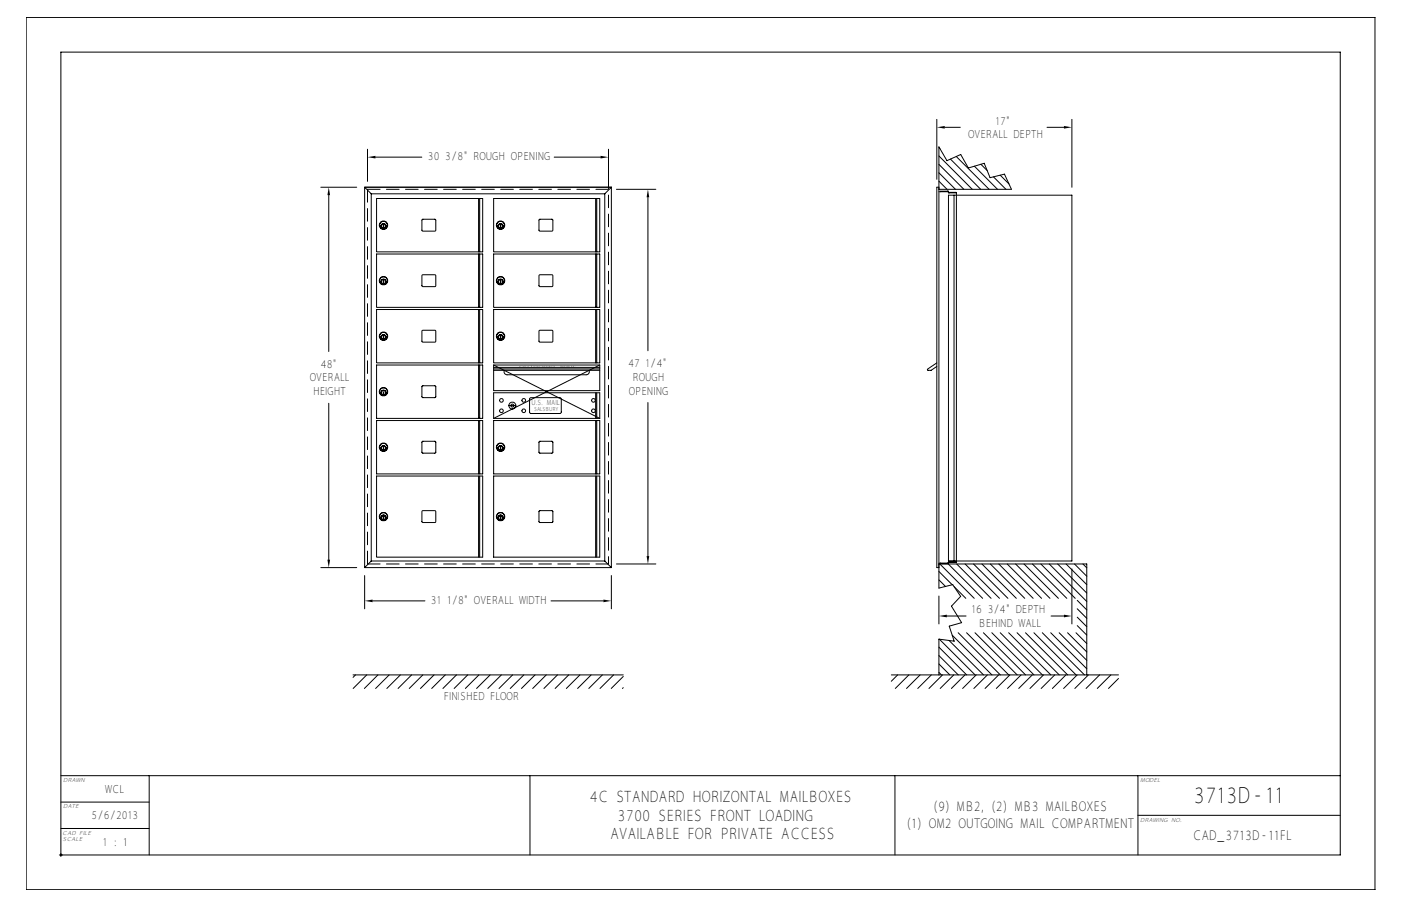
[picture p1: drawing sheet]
<svg xmlns="http://www.w3.org/2000/svg" width="432mm" height="279mm" viewBox="0 0 432 279" stroke-linecap="round" stroke-linejoin="round" font-family="sans-serif">
<g fill="none" stroke="#000" stroke-width=".31">
<path d="M8.1 5.4h415.7v269h-415.7zM288.7 36.8v18.5M291.2 39.3h4.8M322.7 39.3h5.2M330.4 36.8v20.9M98.9 57.7h11M113.3 46v9.9M113.3 58.4h.1M114.4 59.8v113.2M114.4 59.8h72M115.7 48.5h14.3M170.8 48.5h14.3"/>
<path d="M186.4 59.8v113.2M187.5 46v9.9M188.4 57.7h-76v117.3M188.4 57.7h-76l2 2.1M188.4 57.7v117.3M188.4 57.7l-2 2.1M190 58.4h12.1M289.4 55.9l2.5 2.5M289.4 53.3l5.1 5.1M289.4 50.7l7.7 7.7M289.4 48.1l10.3 10.3M289.4 45.5l.3 .3"/>
<path d="M289.4 57.7h-.7v117.3h.7M289.4 58.4h22.3l-2.1-4.7-4.4 1.1-1.9-4.4-4.8 1.4-2.4-4.2-4.2 1.9-2.5-4.2v136.1l4.2-1.1 2.5 3.6-2.9 3 3.2 5.1-3.8 1.1 1.5 4.6-4.7-.6v11M289.9 59.1v-.1h2.4v.5h2.5v113.8h-2.5v.5l-2.9-.1M292 59v.1M292 59v.1h-2.6M292.6 59.5v-.2h2.1v.2M292.9 49.1l9.4 9.3M294.7 48.3l10.1 10.1M300.3 51.3l7.1 7.1M302.3 50.7l2 1.9M306.2 54.5l3.8 3.9M308.3 54l2.7 2.7"/>
<path d="M101.3 60.2v48.2M116.1 78.3h32.7v16.5h-32.7zM116.1 61.2h32.7v16.5h-32.7zM118.1 69.5l.2 .7zM130.1 67.7h4.1v3.5h-4.1zM147.5 61.2v16.5M147.5 78.3v16.5M147.8 61.2v16.5M147.8 78.3v16.5M152.1 61.2h32.7v16.5h-32.7zM152.1 78.3h32.7v16.5h-32.7zM154.2 69.5l.2 .7z"/>
<path d="M166.2 67.7h4.1v3.5h-4.1zM183.6 61.2v16.5M183.6 78.3v16.5M183.9 61.2v16.5M183.9 78.3v16.5M199.7 60.8v47.4M292.3 60.2h38.1v112.8h-38.1zM294 60.2v112.8M116.1 95.5h32.7v16.4h-32.7zM118.1 86.6l.2 .7zM130.1 84.8h4.1v3.5h-4.1zM147.5 95.5v16.4"/>
<path d="M147.8 95.5v16.4M152.1 95.5h32.7v16.4h-32.7zM154.2 86.6l.2 .7zM166.2 84.8h4.1v3.5h-4.1zM183.6 95.5v16.4M183.9 95.5v16.4M116.1 112.6h32.7v16.4h-32.7zM118.1 103.7l.2 .8zM130.1 119.1h4.1v3.4h-4.1zM130.1 101.9h4.1v3.5h-4.1zM147.5 112.6v16.4M147.8 112.6v16.4"/>
<path d="M152.1 112.6v7.9h32.7v-7.9M152.1 112.6l32.7 16.4M152.1 112.6h32.7M152.1 113.3h32.7M152.1 114.2h32.7M152.1 113.8h32.7M154.2 103.7l.2 .8zM155.4 114.2a.95 .95 0 0 0 .9 1.4h24.4a.95 .95 0 0 0 .8-1.4M166.2 101.9h4.1v3.5h-4.1zM184.8 112.6l-32.7 16.4M288.7 111.9l-2.9 2.2 1.2 .1 1.7-1.2M101.3 124.4v48.2"/>
<path d="M116.1 129.7h32.7v16.4h-32.7zM118.1 120.8l.2 .8zM118.1 138l.2 .7zM130.1 136.2h4.1v3.5h-4.1zM147.5 129.7v16.4M147.8 129.7v16.4M152.1 129v-7.9h32.7v7.9M152.1 129.7h32.7v16.4h-32.7zM152.1 129h32.7M154.2 138l.2 .7zM156.8 125.1h2.2a1.07 1.07 0 0 0-1.5-1 1.07 1.07 0 0 0-.3 1.8 1.07 1.07 0 0 0 1.7-.5l.1-.3M163.4 122.8l9.3-.1 .3 .4v4.1l-.5 .3h-9l-.3-.5z"/>
<path d="M166.2 136.2h4.1v3.5h-4.1zM183.6 121.1v7.9M183.6 129.7v16.4M183.9 121.1v7.9M183.9 129.7v16.4M199.7 124.1v47.4M116.1 146.8h32.7v25h-32.7zM117.7 159.3h1M118.1 159.4v.7l.2-.7M118.2 158.8v1M130.1 157.6h4.1v3.5h-4.1zM147.5 146.8v25"/>
<path d="M147.8 146.8v25M152.1 146.8h32.7v25h-32.7zM153.8 159.3h1M154.2 159.4l.2 .7zM154.3 158.8v1M166.2 157.6h4.1v3.5h-4.1zM183.6 146.8v25M183.9 146.8v25M98.9 175h11M112.4 175h76M112.4 177.5v10.3M113.3 173.9h.1"/>
<path d="M114.4 173h72M114.4 173l-2 2M186.4 173l2 2M188.4 177.5v10.3M190 173.9h12.1M289.4 173.9h45.6v34.2M289.4 178.8l2 2.1M289.4 176.2l4.1 4.1M289.7 173.9l10.6 10.6M289.9 173.7v.1h2.1v-.1M292.3 173.9l10.6 10.6M292.6 173.3v.2h2.1v-.2"/>
<path d="M294.9 173.9l10.6 10.6M297.5 173.9l10.6 10.6M300 173.9l10.6 10.6M302.6 173.9l10.6 10.6M305.2 173.9l10.6 10.6M307.8 173.9l10.6 10.6M310.4 173.9l10.6 10.6M313 173.9l10.6 10.6M315.6 173.9l10.6 10.6M318.2 173.9l10.6 10.6M320.8 173.9l10.6 10.6M323.4 173.9l11.6 11.6"/>
<path d="M326 173.9l9 9M328.6 173.9l6.4 6.4M330.4 175.5v16.9M331.2 173.9l3.8 3.8M333.8 173.9l1.2 1.2M114.8 185.3h16.2M169.8 185.3h16.2M289.4 199.6l8.5 8.5M289.4 183.8v8.6M289.5 197.1l11 11M291.8 190h5.9M292.5 197.5l10.6 10.6"/>
<path d="M293.5 195.9l12.2 12.2M294 180.9l3.7 3.6M295.3 195.1l13 13M297.9 195.1l13 13M300.5 195.1l13 13M303.1 195.1l13 13M305.7 195.1l13 13M308.3 195.1l13 13M310.9 195.1l13 13M313.5 195.1l13 13M316.1 195.1l13 13M318.7 195.1l13 13"/>
<path d="M321.3 195.1l13 13M323.8 195.1l11.2 11.1M323.9 190h4M326.4 195.1l8.6 8.5M329 195.1l6 5.9M331.6 195.1l3.4 3.4M332 192.9l3 3M332 190.3l3 3M332 187.7l3 3M332 185.1l3 3M108.8 208.1h83.3M109.6 208.1l-.8 .8"/>
<path d="M113 208.1l-4.2 4.2M116.5 208.1l-4.2 4.2M119.9 208.1l-4.1 4.2M123.4 208.1l-4.2 4.2M126.9 208.1l-4.2 4.2M130.3 208.1l-4.2 4.2M133.8 208.1l-4.2 4.2M137.2 208.1l-4.1 4.2M140.7 208.1l-4.2 4.2M144.2 208.1l-4.2 4.2M147.6 208.1l-4.2 4.2M151.1 208.1l-4.2 4.2"/>
<path d="M154.5 208.1l-4.2 4.2M158 208.1l-4.2 4.2M161.4 208.1l-4.1 4.2M164.9 208.1l-4.2 4.2M168.4 208.1l-4.2 4.2M171.8 208.1l-4.2 4.2M175.3 208.1l-4.2 4.2M178.7 208.1l-4.1 4.2M182.2 208.1l-4.2 4.2M185.7 208.1l-4.2 4.2M189.1 208.1l-4.2 4.2M192.1 208.6l-3.7 3.7"/>
<path d="M192.1 212.1l-.3 .2M274.7 208.1h70M276.7 208.1l-2 2M280.1 208.1l-4.2 4.2M283.6 208.1l-4.2 4.2M287 208.1l-4.1 4.2M289.4 207.4l.8 .7M289.4 204.8l3.4 3.3M289.4 202.2l5.9 5.9M290.5 208.1l-4.2 4.2M294 208.1l-4.2 4.2M297.4 208.1l-4.2 4.2"/>
<path d="M300.9 208.1l-4.2 4.2M304.3 208.1l-4.2 4.2M307.8 208.1l-4.2 4.2M311.2 208.1l-4.1 4.2M314.7 208.1l-4.2 4.2M318.2 208.1l-4.2 4.2M321.6 208.1l-4.2 4.2M325.1 208.1l-4.2 4.2M328.5 208.1l-4.1 4.2M332 208.1l-4.2 4.2M335.5 208.1l-4.2 4.2M338.9 208.1l-4.2 4.2"/>
<path d="M342.4 208.1l-4.2 4.2M344.7 209.2l-3.1 3.1M18.8 239.2h394.3M46 239.2v24.5M163.3 239.2v24.5M275.8 239.2v24.5M350.7 239.2v24.5M18.8 247.4h27.2M18.8 255.5h27.2M53.8 243.6l1.1-.6 .8-.2h55.3a2.68 2.68 0 0 1 2.7 2.7v6.3a2.68 2.68 0 0 1-2.7 2.7h-55.3a2.68 2.68 0 0 1-2.7-2.7v-6.7zM54.1 243.9l.9-.6 .7-.1h55.3a2.29 2.29 0 0 1 2.3 2.3v6.3a2.29 2.29 0 0 1-2.3 2.3h-55.3a2.29 2.29 0 0 1-2.3-2.3v-6.7zM54.3 244.1l1.4-.5h55.3a1.91 1.91 0 0 1 1.9 1.9v6.3a1.91 1.91 0 0 1-1.9 1.9h-55.3a1.91 1.91 0 0 1-1.9-1.9v-6.3z"/>
<path d="M55 244.8l.7-.3h55.3l.6 .3 .3 .7v6.3l-.3 .7-.6 .3h-55.3l-.7-.3-.3-.7v-6.3zM55.1 246.4h1.7M55.1 249.4h5.9M55.1 249.8h1.2M55.1 250.2h1.3M55.1 250.6h1.4M55.1 251h1.8M55.1 246.8h1.4M55.1 247.1h1.3M55.1 247.5h1.2M55.1 247.9h1.2M55.1 248.3h1.3"/>
<path d="M55.1 248.7h1.4M55.1 249.1h1.7M55.1 251.4h56.5M55.1 251.7h56.5M55.1 245.6h56.5M55.1 246h56.5M55.2 252.1h56.3M55.2 245.2h56.3M55.6 252.4h55.5M55.6 244.9h55.5M55.7 244.9l-.4 .2-.2 .4v6.3l.2 .4 .4 .2M56.3 247.5a1.55 1.55 0 0 0 1.4 2"/>
<path d="M56.3 249.4a1.48 1.48 0 0 0 1.4 1.9M56.5 249.4l.2 1 .7 .6h3.9a1.52 1.52 0 0 0 1.3-1.5 1.52 1.52 0 0 0-1.3-1.4h-2.9l-.3-.3 .3-.3h2.3l.3 .4h1.5l-.1-1-.5-.5-4.2-.1a1.52 1.52 0 0 0-1.2 1.5 1.52 1.52 0 0 0 1.2 1.4h3l.3 .3-.3 .3h-2.3l-.3-.4M57.7 246.1a1.4 1.4 0 0 0-1.4 1.4M58.3 249.8h2.5M58.3 247.8h2.4M61.3 246.1a1.4 1.4 0 0 1 1.4 1.4M62.2 246.4h2.3M62.4 248.3h1.1M62.5 246.8h1.8M62.6 248.7h.7M62.7 247.1h1.4M62.7 249.1h.4"/>
<path d="M62.7 247.5h1.2M62.7 247.9h1M64.2 251.1l.5-.9h2.6l.5 .9M64.3 251h3.4M64.5 250.6h3M64.6 246.2l-1.9 3.5-.1-1.1-.5-.5h.6v-.6M64.8 246.3h2.4l2.5 4.7h-1.7l-.7-1.2h-2.7l-.6 1.2h-1.8zM66 247.7l.3 .6h-.6zM66 247.3l.7 1.4h-1.5zM67.4 246.2l2.3 4.4v-4.3M67.5 246.4h2.2M67.7 246.8h2"/>
<path d="M67.9 247.1h1.8M68.1 247.5h1.6M68.3 247.9h1.4M68.5 248.3h1.2M68.7 248.7h1M68.9 249.1h.8M69.1 249.4h.6M69.3 249.8h.4M69.9 246.3h1.5v3.5h3.9v1.2h-5.4zM71.6 246.8h3.9M71.6 247.1h3.7M71.6 247.5h3.7"/>
<path d="M71.6 247.9h3.7M71.6 248.3h3.7M71.6 248.7h3.8M75.3 247.5v.8l.4 .8h-4.1M75.5 251v-.4l.5 .5 .7 .2M75.8 246.4h-4.2v3h3.7M75.8 246.6l.9-.3h3.9l.7 .6 .2 1h-1.6l-.3-.4h-2.3l-.3 .3 .3 .3h3a1.52 1.52 0 0 1 1.2 1.4 1.52 1.52 0 0 1-1.2 1.5l-4.2-.1-.4-.5-.2-1h1.5l.3 .4h2.3l.3-.3-.3-.3h-2.9a1.56 1.56 0 0 1-.9-2.6zM76.7 246.1a1.4 1.4 0 0 0-1.4 1.4M77.2 249.8h2.6M77.4 249.4h2.2M77.5 247.9h2.1M80.3 246.1a1.4 1.4 0 0 1 1.4 1.4"/>
<path d="M81.1 251h1.1M81.2 246.4h1M81.3 248.3h.9M81.5 250.6h.7M81.5 246.8h.7M81.6 248.7h.6M81.6 250.2h.6M81.6 247.1h.6M81.7 249.1h.5M81.7 247.5v.6h-.7a1.77 1.77 0 0 1 .7 1.8 1.77 1.77 0 0 1-1.4 1.4M81.7 249.4h.5M81.7 249.8h.5"/>
<path d="M81.7 247.5h.5M81.7 247.9h.5M82.2 246.3v4.7M84 249.2h2.6l.3 .4-.3 .3h-2.6zM84 247.4h2.6l.3 .3-.3 .4h-2.6zM84.2 247.6l2.5 .1-2.5 .2zM86.6 249.7v-.3h-2.4v.3h2.4M87.1 246.3a1.44 1.44 0 0 1 1 2.3 1.49 1.49 0 0 1-.9 2.4h-4.8v-4.7h4.8M87.1 246.1a1.4 1.4 0 0 1 1.4 1.4M88 246.4h1.2M88.1 251h1.7M88.3 246.8h.9"/>
<path d="M88.4 250.6h1M88.5 248.3h.7M88.5 248.7h.7M88.5 247.1h.7M88.5 247.9h.7M88.5 247.9l-.1 .6a1.69 1.69 0 0 1-1.2 2.8M88.5 247.5h.7M88.5 247.5v.4M88.6 250.2h.7M88.6 249.1h.6M88.6 249.4h.6M88.6 249.8h.6"/>
<path d="M89.2 246.3v3.5a1.4 1.4 0 0 0 1.4 1.5M89.4 246.3h1.6v3.3l.3 .3 3-.1 .1-3.5h1.5l-.1 4.1-.5 .5-.6 .1-4.7-.1-.4-.5-.2-.6zM91.2 246.3l.1 3.4 2.9-.1v-3.3M91.2 246.4h3M91.2 249.4h3M91.2 246.8h3M91.2 247.1h3M91.2 247.5h3M91.2 247.9h3M91.2 248.3h3M91.2 248.7h3M91.2 249.1h3"/>
<path d="M95.6 251h1.2M95.9 250.6h.9M96.1 250.2h.7M96.1 246.3v3.5a1.4 1.4 0 0 1-1.4 1.5M96.1 246.4h.7M96.1 249.4h.7M96.1 249.8h.7M96.1 246.8h.7M96.1 247.1h.7M96.1 247.5h.7M96.1 247.9h.7M96.1 248.3h.7"/>
<path d="M96.1 248.7h.7M96.1 249.1h.7M96.8 246.3v4.7M98.6 247.4h2.7l.2 1.1-.3 .2h-2.6zM98.8 247.6h2.4l.1 .8-2.5 .1zM98.8 250.2h2.5M98.8 250.6h2.5M98.8 251h2.5M98.8 247.9h2.5M98.8 248.3h2.5M101.3 250.2l-2.5-.1v.9M101.3 250.2v.8"/>
<path d="M101.8 246.1a1.4 1.4 0 0 1 1.4 1.4M102.9 246.4l2.7 3.2v1.4M103 248.6v.2a.48 .48 0 0 0-.3 .5 .48 .48 0 0 0 .3 .4v1.3h-1.5v-.9l-.3-.3h-2.6v1.2h-1.5v-4.7h4.7l.9 .3a2.15 2.15 0 0 1 .3 2M103 246.3h2.1l1.5 1.8 1.6-1.8h2l-2.8 3.2v1.5h-1.6v-1.5zM103.1 249.4h2.4M103.1 249.1h2.1M103.2 247.1h.3M103.2 249.8h2.4M103.2 248.6l-.2 .7 .2 1.7M103.2 250.2h2.4M103.2 250.6h2.4M103.2 251h2.4"/>
<path d="M103.2 247.5h.6M103.2 247.9h1M103.2 248.3h1.3M103.2 247.5v1.2h1.6M105.2 246.1l1.4 1.6 1.4-1.6M105.4 246.4h2.4M105.8 246.8h1.7M106.1 247.1h1M106.4 247.5h.4M107.6 249.8h4M107.6 250.2h4M107.6 250.6h4"/>
<path d="M107.6 251h4M107.7 249.4h3.9M108 249.1h3.6M108.4 248.7h3.2M108.7 248.3h2.9M109 247.9h2.6M109.4 247.5h2.2M109.7 247.1h1.9M110 246.8h1.6M111 244.9l.4 .2 .2 .4v6.3l-.2 .4-.4 .2M111.6 246.4h-1.2l-2.8 3.2v1.4M350.7 251.4h62.4"/>
<path d="M18.3 263.7h394.8v-247.6h-394.3v248.1"/>
<circle cx="118.2" cy="69.4" r="1.28"/>
<circle cx="118.2" cy="69.4" r="1.19"/>
<circle cx="118.2" cy="69.7" r=".73"/>
<circle cx="118.2" cy="69.7" r=".76"/>
<circle cx="118.2" cy="69.7" r=".7"/>
<circle cx="154.3" cy="69.4" r="1.28"/>
<circle cx="154.3" cy="69.7" r=".73"/>
<circle cx="154.3" cy="69.7" r=".76"/>
<circle cx="154.3" cy="69.4" r="1.19"/>
<circle cx="154.3" cy="69.7" r=".7"/>
<circle cx="118.2" cy="86.6" r="1.19"/>
<circle cx="118.2" cy="86.9" r=".76"/>
<circle cx="118.2" cy="86.9" r=".7"/>
<circle cx="118.2" cy="86.9" r=".73"/>
<circle cx="118.2" cy="86.6" r="1.28"/>
<circle cx="154.3" cy="86.9" r=".76"/>
<circle cx="154.3" cy="86.9" r=".7"/>
<circle cx="154.3" cy="86.6" r="1.19"/>
<circle cx="154.3" cy="86.6" r="1.28"/>
<circle cx="154.3" cy="86.9" r=".73"/>
<circle cx="118.2" cy="103.7" r="1.19"/>
<circle cx="118.2" cy="104" r=".73"/>
<circle cx="118.2" cy="103.7" r="1.28"/>
<circle cx="118.2" cy="104" r=".76"/>
<circle cx="118.2" cy="104" r=".7"/>
<circle cx="154.3" cy="103.7" r="1.28"/>
<circle cx="154.3" cy="104" r=".73"/>
<circle cx="154.3" cy="104" r=".76"/>
<circle cx="154.3" cy="103.7" r="1.19"/>
<circle cx="154.3" cy="104" r=".7"/>
<circle cx="118.2" cy="120.8" r="1.28"/>
<circle cx="118.2" cy="137.9" r="1.19"/>
<circle cx="118.2" cy="120.8" r="1.19"/>
<circle cx="118.2" cy="138.2" r=".73"/>
<circle cx="118.2" cy="121.1" r=".73"/>
<circle cx="118.2" cy="138.2" r=".7"/>
<circle cx="118.2" cy="121.1" r=".7"/>
<circle cx="118.2" cy="121.1" r=".76"/>
<circle cx="118.2" cy="138.2" r=".76"/>
<circle cx="118.2" cy="137.9" r="1.28"/>
<circle cx="154.3" cy="137.9" r="1.19"/>
<circle cx="154.3" cy="138.2" r=".73"/>
<circle cx="154.3" cy="137.9" r="1.28"/>
<circle cx="154.3" cy="138.2" r=".76"/>
<circle cx="154.3" cy="138.2" r=".7"/>
<circle cx="154.5" cy="126.7" r=".56"/>
<circle cx="154.5" cy="123.5" r=".56"/>
<circle cx="157.9" cy="125.1" r=".46"/>
<circle cx="161.4" cy="126.7" r=".56"/>
<circle cx="161.4" cy="123.5" r=".56"/>
<circle cx="182.9" cy="126.7" r=".56"/>
<circle cx="182.9" cy="123.5" r=".56"/>
<circle cx="118.2" cy="159.3" r="1.19"/>
<circle cx="118.2" cy="159.6" r=".7"/>
<circle cx="118.2" cy="159.6" r=".76"/>
<circle cx="118.2" cy="159.6" r=".73"/>
<circle cx="118.2" cy="159.3" r="1.28"/>
<circle cx="154.3" cy="159.6" r=".73"/>
<circle cx="154.3" cy="159.3" r="1.19"/>
<circle cx="154.3" cy="159.6" r=".7"/>
<circle cx="154.3" cy="159.3" r="1.28"/>
<circle cx="154.3" cy="159.6" r=".76"/>
</g>
<path d="M113.3 58.4h74.2M113.3 173.9h74.2" fill="none" stroke="#000" stroke-width=".31" stroke-dasharray="3.9 2"/>
<path d="M187.5 173.9v-123.8" fill="none" stroke="#000" stroke-width=".31" stroke-dasharray="3.9 2" stroke-dashoffset="1.6"/>
<path d="M113.3 173.9v-115.5" fill="none" stroke="#000" stroke-width=".31" stroke-dasharray="3.9 2" stroke-dashoffset="-.1"/>
<path d="M288.7 39.3l2.5-.4v.8zM327.9 38.9l2.5 .4-2.5 .4zM113.3 48.5l2.4-.4v.8zM185.1 48.1l2.4 .4-2.4 .4zM101.3 57.7l.4 2.5h-.8zM199.7 58.4l.4 2.4h-.8zM100.9 172.6h.8l-.4 2.4zM199.3 171.5h.8l-.4 2.4zM112.4 185.3l2.4-.4v.8zM186 184.9l2.4 .4-2.4 .4zM289.4 190l2.4-.4v.8zM327.9 189.6l2.5 .4-2.5 .4z" fill="#000"/>
<path d="M48.1 241h112.8v21.2h-112.8z" fill-rule="evenodd" fill="#fff"/>
<text font-size="6.9" x="367.8" y="247.8">3713D-11</text>
<g font-size="4.8">
<text x="181.8" y="247.4">4C STANDARD HORIZONTAL MAILBOXES</text>
<text x="190.4" y="253.2">3700 SERIES FRONT LOADING</text>
<text x="188" y="258.9">AVAILABLE FOR PRIVATE ACCESS</text>
</g>
<g font-size="4.1">
<text x="287.6" y="250">(9) MB2, (2) MB3 MAILBOXES</text>
<text x="279.4" y="255.4">(1) OM2 OUTGOING MAIL COMPARTMENT</text>
<text x="367.6" y="259">CAD_3713D-11FL</text>
</g>
<g font-size="3.5">
<text x="306.8" y="38.4">17&quot;</text>
<text x="298.4" y="42.5">OVERALL DEPTH</text>
<text x="131.9" y="49.3">30 3/8&quot; ROUGH OPENING</text>
<text x="98.9" y="113.5">48&quot;</text>
<text x="193.7" y="113.3">47 1/4&quot;</text>
<text x="95.5" y="117.6">OVERALL</text>
<text x="195" y="117.6">ROUGH</text>
<text x="96.5" y="121.7">HEIGHT</text>
<text x="193.8" y="121.7">OPENING</text>
<text x="132.8" y="186.1">31 1/8&quot; OVERALL WIDTH</text>
<text x="299.4" y="189.2">16 3/4&quot; DEPTH</text>
<text x="301.5" y="193.5">BEHIND WALL</text>
<text x="136.8" y="216">FINISHED FLOOR</text>
<text x="32.5" y="244.5">WCL</text>
<text x="28.2" y="252.6">5/6/2013</text>
<text x="31.7" y="260.8">1 : 1</text>
</g>
<text font-size="2.2" x="163.8" y="124.9">U.S. MAIL</text>
<g font-size="1.8">
<text x="19.5" y="241.2">DRAWN</text>
<text x="351.5" y="241.2">MODEL</text>
<text x="19.5" y="249.3">DATE</text>
<text x="19.2" y="257.5">CAD FILE</text>
<text x="351.5" y="253.4">DRAWING NO.</text>
<text x="19.3" y="259.5">SCALE</text>
</g>
<text font-size="1.7" x="164.6" y="126.9">SALSBURY</text>
<g font-size=".5">
<text x="160" y="113.1">OUTGOING</text>
<text x="172.6" y="113.1">MAIL</text>
</g>
</svg>
